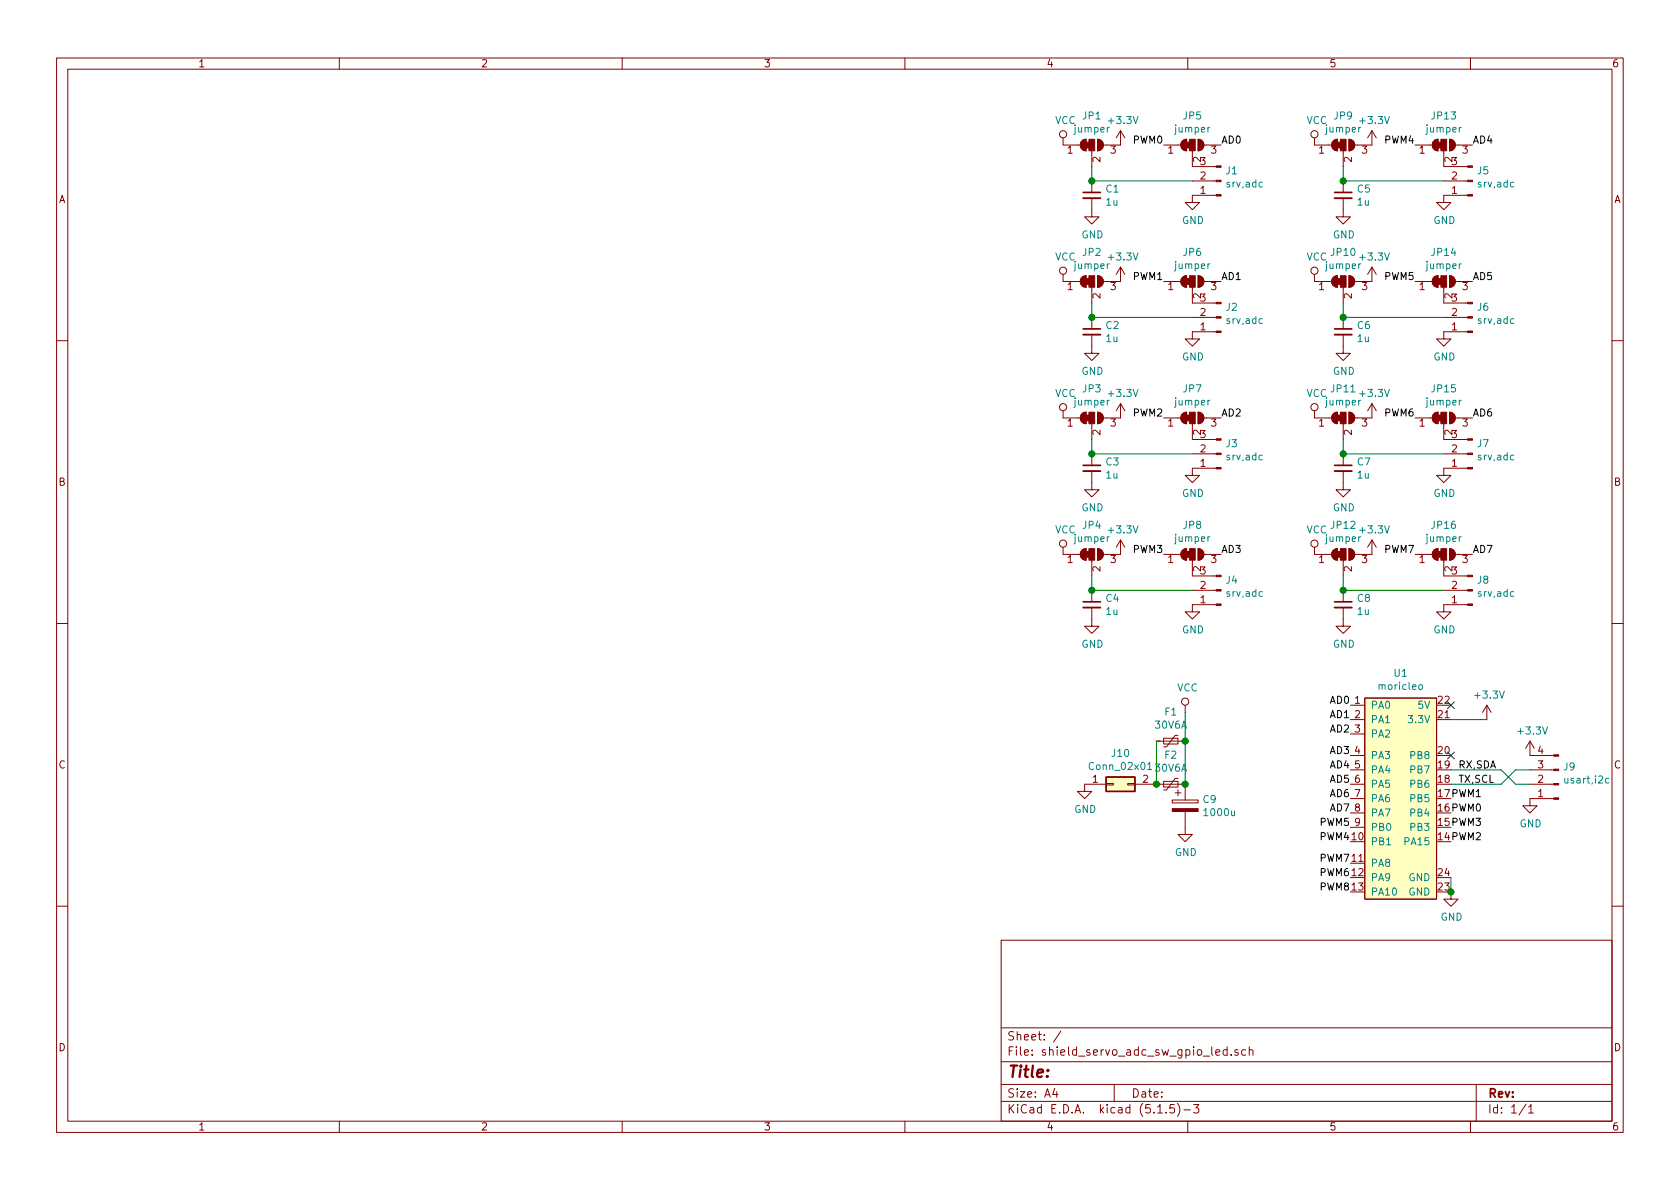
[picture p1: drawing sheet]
<svg xmlns="http://www.w3.org/2000/svg" width="297mm" height="210mm" viewBox="0 0 297 210" stroke-linecap="round" stroke-linejoin="round" font-family="sans-serif">
<g fill="none" stroke="#840000" stroke-width=".18">
<path d="M10 10.3h277v189.9h-277zM12 12.2h273v186.1h-273zM60 10.3v1.9M110 10.3v1.9M160 10.3v1.9M210 10.3v1.9M260 10.3v1.9M188 24.4v1.2h3M191.2 25l.5-.3 .3-.1v2.1a1.03 1.03 0 0 1-.9-.6 1.03 1.03 0 0 1 .1-1.1zM193 35v3.3h1.3l-1.3 1.3-1.2-1.3h1.2M193 26.7v2.8M193 32v2"/>
<path d="M194.1 24.6a1.02 1.02 0 0 1 1 1 1.02 1.02 0 0 1-1 1.1zM198.1 23.1v2.5h-3M198.1 23.1l-.7 1.3M198.1 23.1l.8 1.3M205.7 25.6h3.1M209 25l.4-.3 .4-.1v2.1a1.03 1.03 0 0 1-.9-.6 1.03 1.03 0 0 1 .1-1.1zM210.8 26.7v2.8h4.2M210.8 32h4.2M211.8 24.6a1.02 1.02 0 0 1 1.1 1 1.02 1.02 0 0 1-1.1 1.1zM212.9 25.6h3M215 34.5h-4.2v1.3h1.3l-1.3 1.3-1.3-1.3h1.3M232.4 24.4v1.2h3.1"/>
<path d="M235.7 25l.4-.3 .4-.1v2.1a1.03 1.03 0 0 1-.9-.6 1.03 1.03 0 0 1 .1-1.1zM237.5 35v3.3h1.3l-1.3 1.3-1.3-1.3h1.3M237.5 26.7v2.8M237.5 32v2M238.5 24.6a1.02 1.02 0 0 1 1 1 1.02 1.02 0 0 1-1 1.1zM242.6 23.1v2.5h-3.1M242.6 23.1l-.8 1.3M242.6 23.1l.7 1.3M250.2 25.6h3M253.5 25l.4-.3 .4-.1v2.1a1.03 1.03 0 0 1-1-.6 1.03 1.03 0 0 1 .2-1.1zM255.3 26.7v2.8h4.2M255.3 32h4.2"/>
<path d="M256.3 24.6a1.02 1.02 0 0 1 1 1 1.02 1.02 0 0 1-1 1.1zM257.3 25.6h3M259.5 34.5h-4.2v1.3h1.2l-1.2 1.3-1.3-1.3h1.3M188 48.5v1.3h3M191.2 49.1l.5-.3h.3v2a1.03 1.03 0 0 1-.9-.6 1.03 1.03 0 0 1 .1-1.1zM193 59.2v3.3h1.3l-1.3 1.2-1.2-1.2h1.2M193 50.8v2.8M193 56.1v2.1M194.1 48.8a1.02 1.02 0 0 1 1 1 1.02 1.02 0 0 1-1 1zM198.1 47.2v2.6h-3M198.1 47.2l-.7 1.3M198.1 47.2l.8 1.3"/>
<path d="M205.7 49.8h3.1M209.1 49l.7-.2v2a1.02 1.02 0 0 1-1-.7 1.02 1.02 0 0 1 .3-1.1zM210.8 50.8v2.8h4.2M210.8 56.1h4.2M211.8 48.8a1.02 1.02 0 0 1 1.1 1 1.02 1.02 0 0 1-1.1 1zM212.9 49.8h3M215 58.7h-4.2v1.2h1.3l-1.3 1.3-1.3-1.3h1.3M232.4 48.5v1.3h3.1M235.8 49l.7-.2v2a1.02 1.02 0 0 1-1-.7 1.02 1.02 0 0 1 .3-1.1zM237.5 59.2v3.3h1.3l-1.3 1.2-1.3-1.2h1.3M237.5 50.8v2.8M237.5 56.1v2.1"/>
<path d="M238.5 48.8a1.02 1.02 0 0 1 1 1 1.02 1.02 0 0 1-1 1zM242.6 47.2v2.6h-3.1M242.6 47.2l-.8 1.3M242.6 47.2l.7 1.3M250.2 49.8h3M253.5 49.1l.4-.3h.4v2a1.03 1.03 0 0 1-1-.6 1.03 1.03 0 0 1 .2-1.1zM255.3 50.8v2.8h4.2M255.3 56.1h4.2M256.3 48.8a1.02 1.02 0 0 1 1 1 1.02 1.02 0 0 1-1 1zM257.3 49.8h3M259.5 58.7h-4.2v1.2h1.2l-1.2 1.3-1.3-1.3h1.3M10 60.2h2"/>
<path d="M188 72.6v1.3h3M191.2 73.2l.5-.3h.3v2a1.03 1.03 0 0 1-.9-.6 1.03 1.03 0 0 1 .1-1.1zM193 74.9v2.8M194.1 72.9a1.02 1.02 0 0 1 1 1 1.02 1.02 0 0 1-1 1zM198.1 71.4v2.5h-3M198.1 71.4l-.7 1.2M198.1 71.4l.8 1.2M205.7 73.9h3.1M209 73.2l.4-.3h.4v2a1.03 1.03 0 0 1-.9-.6 1.03 1.03 0 0 1 .1-1.1zM210.8 74.9v2.8h4.2M211.8 72.9a1.02 1.02 0 0 1 1.1 1 1.02 1.02 0 0 1-1.1 1zM212.9 73.9h3"/>
<path d="M232.4 72.6v1.3h3.1M235.7 73.2l.4-.3h.4v2a1.03 1.03 0 0 1-.9-.6 1.03 1.03 0 0 1 .1-1.1zM237.5 74.9v2.8M238.5 72.9a1.02 1.02 0 0 1 1 1 1.02 1.02 0 0 1-1 1zM242.6 71.4v2.5h-3.1M242.6 71.4l-.8 1.2M242.6 71.4l.7 1.2M250.2 73.9h3M253.5 73.2l.4-.3h.4v2a1.03 1.03 0 0 1-1-.6 1.03 1.03 0 0 1 .2-1.1zM255.3 74.9v2.8h4.2M256.3 72.9a1.02 1.02 0 0 1 1 1 1.02 1.02 0 0 1-1 1zM257.3 73.9h3"/>
<path d="M285 60.2h2M188 96.8v1.2h3M191.2 97.4l.5-.3 .3-.1v2.1a1.03 1.03 0 0 1-.9-.6 1.03 1.03 0 0 1 .1-1.1zM193 83.3v3.3h1.3l-1.3 1.3-1.2-1.3h1.2M193 80.3v2M193 99.1v2.7M194.1 97a1.02 1.02 0 0 1 1 1 1.02 1.02 0 0 1-1 1.1zM198.1 95.5v2.5h-3M198.1 95.5l-.7 1.3M198.1 95.5l.8 1.3M205.7 98h3.1M209 97.4l.4-.3 .4-.1v2.1a1.03 1.03 0 0 1-.9-.6 1.03 1.03 0 0 1 .1-1.1z"/>
<path d="M210.8 99.1v2.7h4.2M210.8 80.3h4.2M211.8 97a1.02 1.02 0 0 1 1.1 1 1.02 1.02 0 0 1-1.1 1.1zM212.9 98h3M215 82.8h-4.2v1.3h1.3l-1.3 1.2-1.3-1.2h1.3M232.4 96.8v1.2h3.1M235.7 97.4l.4-.3 .4-.1v2.1a1.03 1.03 0 0 1-.9-.6 1.03 1.03 0 0 1 .1-1.1zM237.5 83.3v3.3h1.3l-1.3 1.3-1.3-1.3h1.3M237.5 80.3v2M237.5 99.1v2.7M238.5 97a1.02 1.02 0 0 1 1 1 1.02 1.02 0 0 1-1 1.1zM242.6 95.5v2.5h-3.1"/>
<path d="M242.6 95.5l-.8 1.3M242.6 95.5l.7 1.3M250.2 98h3M253.6 97.3l.7-.3v2.1a1.02 1.02 0 0 1-1-.7 1.02 1.02 0 0 1 .3-1.1zM255.3 99.1v2.7h4.2M255.3 80.3h4.2M256.3 97a1.02 1.02 0 0 1 1 1 1.02 1.02 0 0 1-1 1.1zM257.3 98h3M259.5 82.8h-4.2v1.3h1.2l-1.2 1.2-1.3-1.2h1.3M10 110.3h2M193 107.4v3.3h1.3l-1.3 1.3-1.2-1.3h1.2M193 104.4v2"/>
<path d="M210.8 104.4h4.2M215 106.9h-4.2v1.3h1.3l-1.3 1.3-1.3-1.3h1.3M237.5 107.4v3.3h1.3l-1.3 1.3-1.3-1.3h1.3M237.5 104.4v2M255.3 104.4h4.2M259.5 106.9h-4.2v1.3h1.2l-1.2 1.3-1.3-1.3h1.3M285 110.3h2M195.6 138.6h1.2v.2h-1.2zM195.6 138.7h-3.8v1.2h1.2l-1.2 1.3-1.3-1.3h1.3M199.4 138.6h1.3v.2h-1.3zM200.7 138.7h8.8v2.8M204.5 131.1h5"/>
<path d="M205.7 130.6h2.6v1h-2.6zM205.7 138.2h2.6v1h-2.6zM208.3 130h-.5l-1.6 2.1h-.5M208.3 137.7h-.5l-1.6 2h-.5M208.3 139.7v1M209.5 124.7v1.3M238.8 124.7h2.5M238.8 127.2h2.5M238.8 129.8h2.5M238.8 133.6h2.5M238.8 136.1h2.5M238.8 138.7h2.5"/>
<path d="M241.3 123.4h12.7v35.6h-12.7zM262.9 124.7l-.8 1.3M262.9 124.7v2.5M262.9 124.7l.8 1.3M270.5 131.1v2.5h4.2M270.5 136.1h4.2M270.5 138.7h4.2M270.5 131.1l-.8 1.2M270.5 131.1l.8 1.2M207.3 141.5h4.5v.5h-4.5zM207.8 140.2h1M209.5 143.5v4.1h1.3l-1.3 1.2-1.2-1.2h1.2"/>
<path d="M238.8 141.2h2.5M238.8 143.8h2.5M238.8 146.3h2.5M256.5 157.7v1.3h1.3l-1.3 1.3-1.2-1.3h1.2M274.7 141.2h-4.2v1.3h1.3l-1.3 1.3-1.3-1.3h1.3M10 160.2h2M177 166.3h108v32h-108zM285 160.2h2M60 198.3v1.9M110 198.3v1.9M160 198.3v1.9M177 194.8h108"/>
<path d="M177 191.8h108M177 187.8h108M177 181.8h108M186.5 192.5l-.4 1h1M186.8 193v1M187.6 182.3l-1.3 2M197 191.8v3M204.7 196.8h.8M206.2 196.7v.1M207.6 195.3h-.7l-.1 .7 .2-.1 .5 .1 .2 .2-.1 .5-.2 .1-.6-.1M208.2 195.1a1.71 1.71 0 0 1 0 2.3M209.3 196.3h1.2"/>
<path d="M210 198.3v1.9M211 195.3h1l-.5 .6 .4 .1v.7l-.2 .1-.7-.1M217 185.7l-.5-.1-.2 .3v.6l.2 .1 .5-.1M217 185.1v1.5M217.7 186.5v.1M218.9 185.7a.37 .37 0 0 0-.6 .1l.1 .2 .5 .2v.1l-.2 .3-.4-.1M220.2 185.7l-.4-.1-.3 .3 .2 .6h.5M220.9 185.7h.1a.37 .37 0 0 1 .5 .1v.8M220.9 185.1v1.5M260 198.3v1.9M261 191.8v6.5M269.8 195.2l-1.2 2"/>
<path d="M270.3 195.8l.4-.5v1.5M270.3 196.8h.8"/>
<circle cx="188" cy="23.7" r=".63"/>
<circle cx="232.4" cy="23.7" r=".63"/>
<circle cx="188" cy="47.9" r=".63"/>
<circle cx="232.4" cy="47.9" r=".63"/>
<circle cx="188" cy="72" r=".63"/>
<circle cx="232.4" cy="72" r=".63"/>
<circle cx="188" cy="96.1" r=".63"/>
<circle cx="232.4" cy="96.1" r=".63"/>
<circle cx="209.5" cy="124.1" r=".63"/>
</g>
<path d="M191.5 35h3.1M236 35h3M191.5 59.2h3.1M236 59.2h3M191.5 83.3h3.1M236 83.3h3M191.5 107.4h3.1M236 107.4h3" fill="none" stroke="#840000" stroke-width=".33"/>
<path d="M191.5 34h3.1M236 34h3M191.5 58.2h3.1M236 58.2h3M191.5 82.3h3.1M236 82.3h3M191.5 106.4h3.1M236 106.4h3" fill="none" stroke="#840000" stroke-width=".3"/>
<g fill="#ffffc2" stroke="#ffffc2" stroke-width=".18">
<path d="M241.3 123.4h12.7v35.6h-12.7z"/>
<path d="M195.6 137.4h5.1v2.5h-5.1z"/>
</g>
<g fill="none" stroke="#008484" stroke-width=".18">
<path d="M196.1 22.5l-.3 .3M213.9 22.5l-.3 .3M240.6 22.5l-.4 .3M258.4 22.5l-.4 .3M196.1 46.7l-.3 .2M213.9 46.7l-.3 .2M240.6 46.7l-.4 .2M258.4 46.7l-.4 .2M196.1 70.8l-.3 .2M213.9 70.8l-.3 .2M240.6 70.8l-.4 .2M258.4 70.8l-.4 .2"/>
<path d="M196.1 94.9l-.3 .2M213.9 94.9l-.3 .2M240.6 94.9l-.4 .2M258.4 94.9l-.4 .2M202.9 135.2l.4-.4v1.3M202.9 136.1h.7M251 121.1h.3l.2 .1v.5l-.1 .2h-.3l-.2-.1zM284.5 137.7l-.4-.1-.3 .3 .2 .5h.5"/>
</g>
<g fill="#840000" stroke="#840000" stroke-width=".18">
<path d="M209 97.4l.4-.3 .4-.1v2.1a1.03 1.03 0 0 1-.9-.6 1.03 1.03 0 0 1 .1-1.1z"/>
<path d="M211.8 97a1.02 1.02 0 0 1 1.1 1 1.02 1.02 0 0 1-1.1 1.1z"/>
<path d="M209.8 97.5h.5v1h-.5z"/>
<path d="M210.3 97h1v2.1h-1z"/>
<path d="M191.2 97.4l.5-.3 .3-.1v2.1a1.03 1.03 0 0 1-.9-.6 1.03 1.03 0 0 1 .1-1.1z"/>
<path d="M194.1 97a1.02 1.02 0 0 1 1 1 1.02 1.02 0 0 1-1 1.1z"/>
<path d="M192 97.5h.5v1h-.5z"/>
<path d="M192.5 97h1v2.1h-1z"/>
<path d="M215 101.7h.9v.3h-.9z"/>
<path d="M215 104.3h.9v.2h-.9z"/>
<path d="M215 106.8h.9v.3h-.9z"/>
<path d="M209 73.2l.4-.3h.4v2a1.03 1.03 0 0 1-.9-.6 1.03 1.03 0 0 1 .1-1.1z"/>
<path d="M211.8 72.9a1.02 1.02 0 0 1 1.1 1 1.02 1.02 0 0 1-1.1 1z"/>
<path d="M209.8 73.4h.5v1h-.5z"/>
<path d="M210.3 72.9h1v2h-1z"/>
<path d="M191.2 73.2l.5-.3h.3v2a1.03 1.03 0 0 1-.9-.6 1.03 1.03 0 0 1 .1-1.1z"/>
<path d="M194.1 72.9a1.02 1.02 0 0 1 1 1 1.02 1.02 0 0 1-1 1z"/>
<path d="M192 73.4h.5v1h-.5z"/>
<path d="M192.5 72.9h1v2h-1z"/>
<path d="M215 77.6h.9v.2h-.9z"/>
<path d="M215 80.1h.9v.3h-.9z"/>
<path d="M215 82.7h.9v.2h-.9z"/>
<path d="M209.1 49l.7-.2v2a1.02 1.02 0 0 1-1-.7 1.02 1.02 0 0 1 .3-1.1z"/>
<path d="M211.8 48.8a1.02 1.02 0 0 1 1.1 1 1.02 1.02 0 0 1-1.1 1z"/>
<path d="M209.8 49.3h.5v1h-.5z"/>
<path d="M210.3 48.8h1v2h-1z"/>
<path d="M259.5 53.5h.8v.2h-.8z"/>
<path d="M259.5 56h.8v.3h-.8z"/>
<path d="M259.5 58.5h.8v.3h-.8z"/>
<path d="M259.5 77.6h.8v.2h-.8z"/>
<path d="M259.5 80.1h.8v.3h-.8z"/>
<path d="M259.5 82.7h.8v.2h-.8z"/>
<path d="M253.5 49.1l.4-.3h.4v2a1.03 1.03 0 0 1-1-.6 1.03 1.03 0 0 1 .2-1.1z"/>
<path d="M256.3 48.8a1.02 1.02 0 0 1 1 1 1.02 1.02 0 0 1-1 1z"/>
<path d="M254.3 49.3h.5v1h-.5z"/>
<path d="M254.8 48.8h1v2h-1z"/>
<path d="M235.8 49l.7-.2v2a1.02 1.02 0 0 1-1-.7 1.02 1.02 0 0 1 .3-1.1z"/>
<path d="M238.5 48.8a1.02 1.02 0 0 1 1 1 1.02 1.02 0 0 1-1 1z"/>
<path d="M236.5 49.3h.5v1h-.5z"/>
<path d="M237 48.8h1v2h-1z"/>
<path d="M259.5 101.7h.8v.3h-.8z"/>
<path d="M259.5 104.3h.8v.2h-.8z"/>
<path d="M259.5 106.8h.8v.3h-.8z"/>
<path d="M235.7 73.2l.4-.3h.4v2a1.03 1.03 0 0 1-.9-.6 1.03 1.03 0 0 1 .1-1.1z"/>
<path d="M238.5 72.9a1.02 1.02 0 0 1 1 1 1.02 1.02 0 0 1-1 1z"/>
<path d="M236.5 73.4h.5v1h-.5z"/>
<path d="M237 72.9h1v2h-1z"/>
<path d="M253.5 73.2l.4-.3h.4v2a1.03 1.03 0 0 1-1-.6 1.03 1.03 0 0 1 .2-1.1z"/>
<path d="M256.3 72.9a1.02 1.02 0 0 1 1 1 1.02 1.02 0 0 1-1 1z"/>
<path d="M254.3 73.4h.5v1h-.5z"/>
<path d="M254.8 72.9h1v2h-1z"/>
<path d="M253.5 25l.4-.3 .4-.1v2.1a1.03 1.03 0 0 1-1-.6 1.03 1.03 0 0 1 .2-1.1z"/>
<path d="M256.3 24.6a1.02 1.02 0 0 1 1 1 1.02 1.02 0 0 1-1 1.1z"/>
<path d="M254.3 25.1h.5v1.1h-.5z"/>
<path d="M254.8 24.6h1v2.1h-1z"/>
<path d="M235.7 25l.4-.3 .4-.1v2.1a1.03 1.03 0 0 1-.9-.6 1.03 1.03 0 0 1 .1-1.1z"/>
<path d="M238.5 24.6a1.02 1.02 0 0 1 1 1 1.02 1.02 0 0 1-1 1.1z"/>
<path d="M236.5 25.1h.5v1.1h-.5z"/>
<path d="M237 24.6h1v2.1h-1z"/>
<path d="M259.5 29.3h.8v.3h-.8z"/>
<path d="M259.5 31.9h.8v.2h-.8z"/>
<path d="M259.5 34.4h.8v.3h-.8z"/>
<path d="M215 29.3h.9v.3h-.9z"/>
<path d="M215 31.9h.9v.2h-.9z"/>
<path d="M215 34.4h.9v.3h-.9z"/>
<path d="M207.3 143h4.5v.5h-4.5z"/>
<path d="M274.7 133.5h.9v.2h-.9z"/>
<path d="M274.7 136h.9v.3h-.9z"/>
<path d="M274.7 138.6h.9v.2h-.9z"/>
<path d="M274.7 141.1h.9v.2h-.9z"/>
<path d="M191.2 25l.5-.3 .3-.1v2.1a1.03 1.03 0 0 1-.9-.6 1.03 1.03 0 0 1 .1-1.1z"/>
<path d="M194.1 24.6a1.02 1.02 0 0 1 1 1 1.02 1.02 0 0 1-1 1.1z"/>
<path d="M192 25.1h.5v1.1h-.5z"/>
<path d="M192.5 24.6h1v2.1h-1z"/>
<path d="M209 25l.4-.3 .4-.1v2.1a1.03 1.03 0 0 1-.9-.6 1.03 1.03 0 0 1 .1-1.1z"/>
<path d="M211.8 24.6a1.02 1.02 0 0 1 1.1 1 1.02 1.02 0 0 1-1.1 1.1z"/>
<path d="M209.8 25.1h.5v1.1h-.5z"/>
<path d="M210.3 24.6h1v2.1h-1z"/>
<path d="M191.2 49.1l.5-.3h.3v2a1.03 1.03 0 0 1-.9-.6 1.03 1.03 0 0 1 .1-1.1z"/>
<path d="M194.1 48.8a1.02 1.02 0 0 1 1 1 1.02 1.02 0 0 1-1 1z"/>
<path d="M192 49.3h.5v1h-.5z"/>
<path d="M192.5 48.8h1v2h-1z"/>
<path d="M253.6 97.3l.7-.3v2.1a1.02 1.02 0 0 1-1-.7 1.02 1.02 0 0 1 .3-1.1z"/>
<path d="M256.3 97a1.02 1.02 0 0 1 1 1 1.02 1.02 0 0 1-1 1.1z"/>
<path d="M254.3 97.5h.5v1h-.5z"/>
<path d="M254.8 97h1v2.1h-1z"/>
<path d="M235.7 97.4l.4-.3 .4-.1v2.1a1.03 1.03 0 0 1-.9-.6 1.03 1.03 0 0 1 .1-1.1z"/>
<path d="M238.5 97a1.02 1.02 0 0 1 1 1 1.02 1.02 0 0 1-1 1.1z"/>
<path d="M236.5 97.5h.5v1h-.5z"/>
<path d="M237 97h1v2.1h-1z"/>
<path d="M215 53.5h.9v.2h-.9z"/>
<path d="M215 56h.9v.3h-.9z"/>
<path d="M215 58.5h.9v.3h-.9z"/>
</g>
<path d="M195.6 137.4h5.1v2.5h-5.1z" fill="none" stroke="#840000" stroke-width=".25"/>
<g fill="none" stroke="#008400" stroke-width=".18">
<path d="M193 29.5v2.5h17.8M237.5 29.5v2.5h17.8M193 53.6v2.5h17.8M237.5 53.6v2.5h17.8M193 77.7v2.6h17.8M237.5 77.7v2.6h17.8M193 101.8v2.6h17.8M237.5 101.8v2.6h17.8M204.5 131.1v7.6M209.5 126v12.7M256.5 136.1h8.9l2.6 2.6h2.5M256.5 127.2h6.4"/>
<path d="M270.5 136.1h-2.5l-2.6 2.6h-8.9M256.5 155.2v2.5"/>
</g>
<g fill="#008400" stroke="#008400" stroke-width=".25">
<circle cx="209.6" cy="138.7" r=".51"/>
<circle cx="237.5" cy="56.1" r=".51"/>
<circle cx="237.5" cy="32" r=".51"/>
<circle cx="193" cy="104.4" r=".51"/>
<circle cx="204.5" cy="138.7" r=".51"/>
<circle cx="193" cy="80.3" r=".51"/>
<circle cx="209.6" cy="131.1" r=".51"/>
<circle cx="237.5" cy="80.3" r=".51"/>
<circle cx="193" cy="56.1" r=".51"/>
<circle cx="193" cy="32" r=".51"/>
<circle cx="237.5" cy="104.4" r=".51"/>
<circle cx="256.5" cy="157.7" r=".51"/>
</g>
<path d="M255.9 133l1.2 1.2M255.9 124.1l1.2 1.2M257.1 133l-1.2 1.2M257.1 124.1l-1.2 1.2" fill="none" stroke="#000084" stroke-width=".18"/>
<text font-size="2.8" fill="#840000" x="178" y="190.5">Title:</text>
<g font-size="2.1" fill="#840000">
<text x="178" y="184">Sheet: /</text>
<text x="178" y="186.7">File: shield_servo_adc_sw_gpio_led.sch</text>
<text x="178" y="196.9">KiCad E.D.A. kicad (5.1.5)-3</text>
<text x="178" y="194.1">Size: A4</text>
<text x="200" y="194.1">Date:</text>
<text x="263" y="194.1">Rev:</text>
<text x="263" y="196.9">Id: 1/1</text>
</g>
<g font-size="1.8" fill="#840000">
<text x="35" y="11.9">1</text>
<text x="85" y="11.9">2</text>
<text x="135" y="11.9">3</text>
<text x="185" y="11.9">4</text>
<text x="235" y="11.9">5</text>
<text x="285" y="11.9">6</text>
<text x="188.7" y="27.2">1</text>
<text x="194.6" y="28.7" transform="rotate(-90 194.6 28.7)">2</text>
<text x="196.4" y="27.2">3</text>
<text x="206.5" y="27.2">1</text>
<text x="212.2" y="29.2">3</text>
<text x="212.3" y="28.7" transform="rotate(-90 212.3 28.7)">2</text>
<text x="214.1" y="27.2">3</text>
<text x="233.2" y="27.2">1</text>
<text x="239" y="28.7" transform="rotate(-90 239 28.7)">2</text>
<text x="240.8" y="27.2">3</text>
<text x="251" y="27.2">1</text>
<text x="256.7" y="29.2">3</text>
<text x="256.8" y="28.7" transform="rotate(-90 256.8 28.7)">2</text>
<text x="258.6" y="27.2">3</text>
<text x="10.4" y="35.9">A</text>
<text x="212.2" y="34.3">1</text>
<text x="212.2" y="31.7">2</text>
<text x="256.7" y="34.3">1</text>
<text x="256.7" y="31.7">2</text>
<text x="285.4" y="35.9">A</text>
<text x="188.7" y="51.3">1</text>
<text x="194.6" y="52.8" transform="rotate(-90 194.6 52.8)">2</text>
<text x="196.4" y="51.3">3</text>
<text x="206.5" y="51.3">1</text>
<text x="212.2" y="53.3">3</text>
<text x="212.3" y="52.8" transform="rotate(-90 212.3 52.8)">2</text>
<text x="214.1" y="51.3">3</text>
<text x="233.2" y="51.3">1</text>
<text x="239" y="52.8" transform="rotate(-90 239 52.8)">2</text>
<text x="240.8" y="51.3">3</text>
<text x="251" y="51.3">1</text>
<text x="256.7" y="53.3">3</text>
<text x="256.8" y="52.8" transform="rotate(-90 256.8 52.8)">2</text>
<text x="258.6" y="51.3">3</text>
<text x="212.2" y="58.4">1</text>
<text x="212.2" y="55.9">2</text>
<text x="256.7" y="58.4">1</text>
<text x="256.7" y="55.9">2</text>
<text x="188.7" y="75.4">1</text>
<text x="194.6" y="76.9" transform="rotate(-90 194.6 76.9)">2</text>
<text x="196.4" y="75.4">3</text>
<text x="206.5" y="75.4">1</text>
<text x="212.2" y="77.5">3</text>
<text x="212.3" y="76.9" transform="rotate(-90 212.3 76.9)">2</text>
<text x="214.1" y="75.4">3</text>
<text x="233.2" y="75.4">1</text>
<text x="239" y="76.9" transform="rotate(-90 239 76.9)">2</text>
<text x="240.8" y="75.4">3</text>
<text x="251" y="75.4">1</text>
<text x="256.7" y="77.5">3</text>
<text x="256.8" y="76.9" transform="rotate(-90 256.8 76.9)">2</text>
<text x="258.6" y="75.4">3</text>
<text x="212.2" y="82.5">1</text>
<text x="212.2" y="80">2</text>
<text x="256.7" y="82.5">1</text>
<text x="256.7" y="80">2</text>
<text x="10.4" y="85.9">B</text>
<text x="285.4" y="85.9">B</text>
<text x="188.7" y="99.6">1</text>
<text x="194.6" y="101.1" transform="rotate(-90 194.6 101.1)">2</text>
<text x="196.4" y="99.6">3</text>
<text x="206.5" y="99.6">1</text>
<text x="212.2" y="101.6">3</text>
<text x="212.3" y="101.1" transform="rotate(-90 212.3 101.1)">2</text>
<text x="214.1" y="99.6">3</text>
<text x="233.2" y="99.6">1</text>
<text x="239" y="101.1" transform="rotate(-90 239 101.1)">2</text>
<text x="240.8" y="99.6">3</text>
<text x="251" y="99.6">1</text>
<text x="256.7" y="101.6">3</text>
<text x="256.8" y="101.1" transform="rotate(-90 256.8 101.1)">2</text>
<text x="258.6" y="99.6">3</text>
<text x="212.2" y="106.7">1</text>
<text x="212.2" y="104.1">2</text>
<text x="256.7" y="106.7">1</text>
<text x="256.7" y="104.1">2</text>
<text x="239.5" y="124.5">1</text>
<text x="254.3" y="124.5">22</text>
<text x="239.5" y="127">2</text>
<text x="239.5" y="129.5">3</text>
<text x="254.3" y="127">21</text>
<text x="10.4" y="135.9">C</text>
<text x="239.5" y="133.3">4</text>
<text x="239.5" y="135.9">5</text>
<text x="254.3" y="135.9">19</text>
<text x="254.3" y="133.3">20</text>
<text x="271.9" y="135.9">3</text>
<text x="271.9" y="133.3">4</text>
<text x="285.4" y="135.9">C</text>
<text x="193.2" y="138.4">1</text>
<text x="202.1" y="138.4">2</text>
<text x="239.5" y="138.4">6</text>
<text x="239.5" y="141">7</text>
<text x="239.5" y="143.5">8</text>
<text x="254.3" y="138.4">18</text>
<text x="271.9" y="141">1</text>
<text x="271.9" y="138.4">2</text>
<text x="239.1" y="148.6">10</text>
<text x="239.5" y="146">9</text>
<text x="239.1" y="152.4">11</text>
<text x="239.1" y="154.9">12</text>
<text x="254.3" y="154.9">24</text>
<text x="239.1" y="157.5">13</text>
<text x="254.3" y="157.5">23</text>
<text x="10.4" y="185.9">D</text>
<text x="285.4" y="185.9">D</text>
<text x="35" y="199.9">1</text>
<text x="85" y="199.9">2</text>
<text x="135" y="199.9">3</text>
<text x="185" y="199.9">4</text>
<text x="235" y="199.9">5</text>
<text x="285" y="199.9">6</text>
</g>
<g font-size="1.8" fill="#008484">
<text x="186.5" y="21.9">VCC</text>
<text x="190.1" y="23.4">jumper</text>
<text x="191.5" y="21.1">JP1</text>
<text x="196.2" y="21.9">+3.3V</text>
<text x="207.9" y="23.4">jumper</text>
<text x="209.2" y="21.1">JP5</text>
<text x="231" y="21.9">VCC</text>
<text x="234.5" y="23.4">jumper</text>
<text x="235.9" y="21.1">JP9</text>
<text x="240.6" y="21.9">+3.3V</text>
<text x="252.3" y="23.4">jumper</text>
<text x="253.2" y="21.1">JP13</text>
<text x="195.6" y="34.1">C1</text>
<text x="216.8" y="30.8">J1</text>
<text x="217" y="33.1">srv,adc</text>
<text x="240" y="34.1">C5</text>
<text x="261.3" y="30.8">J5</text>
<text x="261.4" y="33.1">srv,adc</text>
<text x="195.6" y="36.4">1u</text>
<text x="209" y="39.6">GND</text>
<text x="240.1" y="36.4">1u</text>
<text x="253.4" y="39.6">GND</text>
<text x="186.5" y="46.1">VCC</text>
<text x="190.1" y="47.6">jumper</text>
<text x="191.2" y="42.2">GND</text>
<text x="191.5" y="45.3">JP2</text>
<text x="196.2" y="46.1">+3.3V</text>
<text x="207.9" y="47.6">jumper</text>
<text x="209.2" y="45.3">JP6</text>
<text x="231" y="46.1">VCC</text>
<text x="234.5" y="47.6">jumper</text>
<text x="235.4" y="45.3">JP10</text>
<text x="235.7" y="42.2">GND</text>
<text x="240.6" y="46.1">+3.3V</text>
<text x="252.3" y="47.6">jumper</text>
<text x="253.2" y="45.3">JP14</text>
<text x="195.6" y="58.2">C2</text>
<text x="216.8" y="55">J2</text>
<text x="217" y="57.3">srv,adc</text>
<text x="240" y="58.2">C6</text>
<text x="261.3" y="55">J6</text>
<text x="261.4" y="57.3">srv,adc</text>
<text x="195.6" y="60.5">1u</text>
<text x="209" y="63.7">GND</text>
<text x="240.1" y="60.5">1u</text>
<text x="253.4" y="63.7">GND</text>
<text x="186.5" y="70.2">VCC</text>
<text x="190.1" y="71.7">jumper</text>
<text x="191.2" y="66.3">GND</text>
<text x="191.5" y="69.4">JP3</text>
<text x="196.2" y="70.2">+3.3V</text>
<text x="207.9" y="71.7">jumper</text>
<text x="209.2" y="69.4">JP7</text>
<text x="231" y="70.2">VCC</text>
<text x="234.5" y="71.7">jumper</text>
<text x="235.4" y="69.4">JP11</text>
<text x="235.7" y="66.3">GND</text>
<text x="240.6" y="70.2">+3.3V</text>
<text x="252.3" y="71.7">jumper</text>
<text x="253.2" y="69.4">JP15</text>
<text x="195.6" y="82.3">C3</text>
<text x="216.8" y="79.1">J3</text>
<text x="217" y="81.4">srv,adc</text>
<text x="240" y="82.3">C7</text>
<text x="261.3" y="79.1">J7</text>
<text x="261.4" y="81.4">srv,adc</text>
<text x="195.6" y="84.6">1u</text>
<text x="209" y="87.9">GND</text>
<text x="240.1" y="84.6">1u</text>
<text x="253.4" y="87.9">GND</text>
<text x="186.5" y="94.3">VCC</text>
<text x="190.1" y="95.8">jumper</text>
<text x="191.2" y="90.4">GND</text>
<text x="191.5" y="93.5">JP4</text>
<text x="196.2" y="94.3">+3.3V</text>
<text x="207.9" y="95.8">jumper</text>
<text x="209.2" y="93.5">JP8</text>
<text x="231" y="94.3">VCC</text>
<text x="234.5" y="95.8">jumper</text>
<text x="235.4" y="93.5">JP12</text>
<text x="235.7" y="90.4">GND</text>
<text x="240.6" y="94.3">+3.3V</text>
<text x="252.3" y="95.8">jumper</text>
<text x="253.2" y="93.5">JP16</text>
<text x="195.6" y="106.4">C4</text>
<text x="216.8" y="103.2">J4</text>
<text x="217" y="105.5">srv,adc</text>
<text x="240" y="106.4">C8</text>
<text x="261.3" y="103.2">J8</text>
<text x="261.4" y="105.5">srv,adc</text>
<text x="195.6" y="108.8">1u</text>
<text x="209" y="112">GND</text>
<text x="240.1" y="108.8">1u</text>
<text x="253.4" y="112">GND</text>
<text x="191.2" y="114.5">GND</text>
<text x="235.7" y="114.5">GND</text>
<text x="246.5" y="119.7">U1</text>
<text x="208.1" y="122.3">VCC</text>
<text x="242.3" y="125.3">PA0</text>
<text x="244" y="122">moricleo</text>
<text x="250.8" y="125.3">5V</text>
<text x="260.9" y="123.5">+3.3V</text>
<text x="204.3" y="128.8">30V6A</text>
<text x="206" y="126.5">F1</text>
<text x="242.3" y="127.9">PA1</text>
<text x="242.3" y="130.4">PA2</text>
<text x="249.4" y="127.9">3.3V</text>
<text x="268.6" y="129.9">+3.3V</text>
<text x="192.9" y="136.2">Conn_02x01</text>
<text x="196.6" y="133.9">J10</text>
<text x="204.3" y="136.5">30V6A</text>
<text x="206" y="134.2">F2</text>
<text x="242.3" y="134.2">PA3</text>
<text x="242.3" y="136.8">PA4</text>
<text x="249.6" y="136.8">PB7</text>
<text x="249.6" y="134.2">PB8</text>
<text x="276.5" y="136.2">J9</text>
<text x="189.9" y="143.8">GND</text>
<text x="212.8" y="142">C9</text>
<text x="242.3" y="139.3">PA5</text>
<text x="242.3" y="141.9">PA6</text>
<text x="249.6" y="141.9">PB5</text>
<text x="249.6" y="139.3">PB6</text>
<text x="276.9" y="138.6">usart,i2c</text>
<text x="213.1" y="144.3">1000u</text>
<text x="242.3" y="149.5">PB1</text>
<text x="242.3" y="144.4">PA7</text>
<text x="242.3" y="146.9">PB0</text>
<text x="248.6" y="149.5">PA15</text>
<text x="249.6" y="146.9">PB3</text>
<text x="249.6" y="144.4">PB4</text>
<text x="268.7" y="146.3">GND</text>
<text x="207.7" y="151.4">GND</text>
<text x="242.3" y="153.3">PA8</text>
<text x="242.3" y="155.8">PA9</text>
<text x="249" y="155.8">GND</text>
<text x="242.3" y="158.4">PA10</text>
<text x="249" y="158.4">GND</text>
<text x="254.7" y="162.8">GND</text>
</g>
<g font-size="1.8">
<text x="200.4" y="25.4">PWM0</text>
<text x="215.9" y="25.4">AD0</text>
<text x="244.9" y="25.4">PWM4</text>
<text x="260.3" y="25.4">AD4</text>
<text x="200.4" y="49.5">PWM1</text>
<text x="215.9" y="49.5">AD1</text>
<text x="244.9" y="49.5">PWM5</text>
<text x="260.3" y="49.5">AD5</text>
<text x="200.4" y="73.7">PWM2</text>
<text x="215.9" y="73.7">AD2</text>
<text x="244.9" y="73.7">PWM6</text>
<text x="260.3" y="73.7">AD6</text>
<text x="200.4" y="97.8">PWM3</text>
<text x="215.9" y="97.8">AD3</text>
<text x="244.9" y="97.8">PWM7</text>
<text x="260.3" y="97.8">AD7</text>
<text x="235.2" y="124.5">AD0</text>
<text x="235.2" y="129.5">AD2</text>
<text x="235.2" y="127">AD1</text>
<text x="235.2" y="135.9">AD4</text>
<text x="235.2" y="133.3">AD3</text>
<text x="257.8" y="135.9">RX,SDA</text>
<text x="235.2" y="143.5">AD7</text>
<text x="235.2" y="141">AD6</text>
<text x="235.2" y="138.4">AD5</text>
<text x="254.3" y="143.5">16PWM0</text>
<text x="254.3" y="141">17PWM1</text>
<text x="257.8" y="138.4">TX,SCL</text>
<text x="233.5" y="146">PWM5</text>
<text x="233.5" y="148.6">PWM4</text>
<text x="254.3" y="148.6">14PWM2</text>
<text x="254.3" y="146">15PWM3</text>
<text x="233.5" y="152.4">PWM7</text>
<text x="233.5" y="154.9">PWM6</text>
<text x="233.5" y="157.5">PWM8</text>
</g>
</svg>
